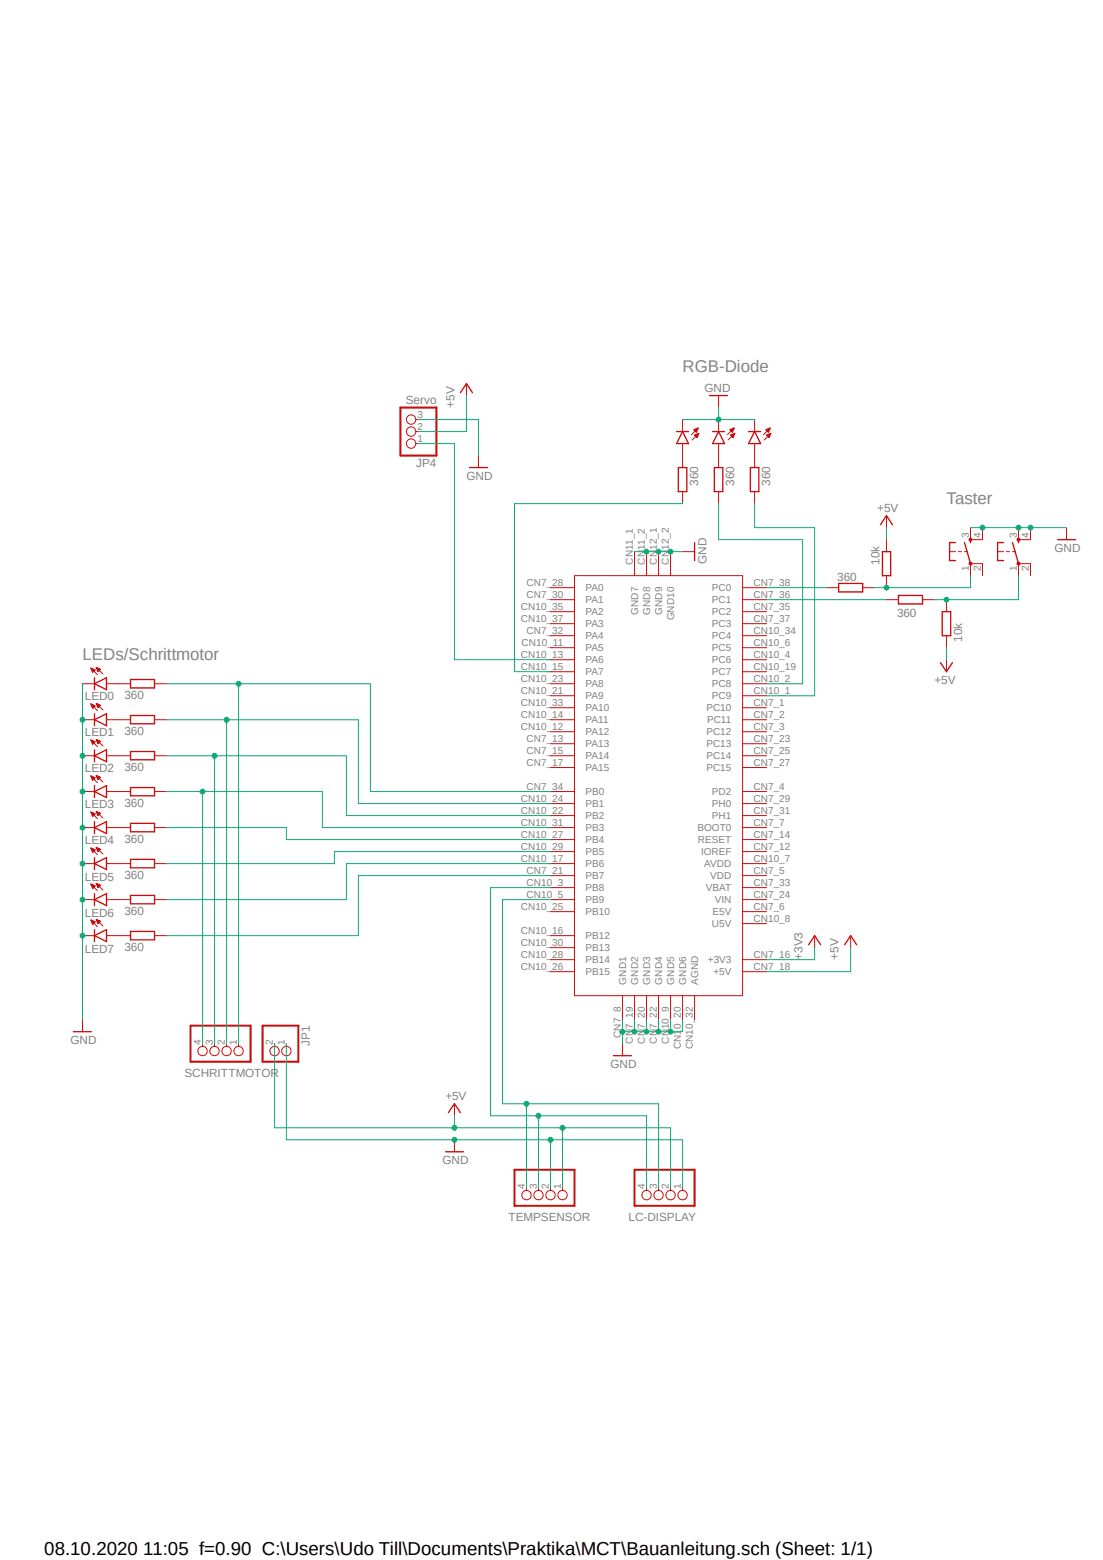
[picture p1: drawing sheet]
<svg xmlns="http://www.w3.org/2000/svg" width="210mm" height="297mm" viewBox="0 0 210 297" stroke-linecap="round" stroke-linejoin="round" font-family="sans-serif">
<path d="M11.8 67.4l194.7 165.6M206.5 67.4l-194.7 165.6" fill="none" stroke="#fff" stroke-width=".19"/>
<g fill="none" stroke="#c90d0c" stroke-width=".19">
<path d="M79.2 79.9h.5M88.8 73v2.3M130 79.9v2.3M136.8 75.3v2.3M136.8 79.9v2.3M143.7 79.9v2.3M79.2 84.5h.5M79.2 82.2h.5M91.1 86.7v2.3M130 84.5v4.5M130 93.6v2.3M132.1 81.8l.8-.3-.3 .8z"/>
<path d="M132.2 81.9h.6M132.2 81.8h.6M132.2 82.8l.9-.3-.4 .8zM132.2 82h.5M132.3 82.9h.6M132.3 82.8h.6M132.3 82h.4M132.3 81.7h.5M132.4 83h.4M132.4 82.1h.3M132.5 82.2h.1M132.5 83.1h.3"/>
<path d="M132.5 82.8h.4M132.5 82.3h.1M132.5 81.7h.3M132.6 83.2h.2M132.6 82.7h.4M132.7 83.3h.1M132.7 81.6h.2M132.8 82.6h.2M132.9 81.5h.1M132.9 81.5l-1.2 1.3M133 82.5h.1M133.1 82.5l-1.3 1.3"/>
<path d="M136.8 84.5v4.5M136.8 93.6v2.3M139 81.8l.8-.3-.4 .8zM139 81.9h.6M139 81.8h.7M139.1 82h.5M139.1 82.8l.8-.3-.3 .8zM139.1 82.9h.6M139.1 82.8h.6M139.2 82h.3M139.2 81.7h.5M139.2 83h.5"/>
<path d="M139.2 82.1h.3M139.3 83.1h.4M139.3 82.2h.2M139.3 82.8h.5M139.4 83.1h.2M139.4 81.7h.3M139.4 82.3h.1M139.4 83.2h.2M139.5 82.7h.3M139.5 83.3h.1M139.6 81.6h.1M139.7 82.6h.2"/>
<path d="M139.7 81.5h.1M139.8 81.5l-1.3 1.3M139.8 82.5h.1M139.9 82.5l-1.3 1.3M143.7 84.5v4.5M143.7 93.6v2.3M145.8 81.8l.8-.3-.3 .8zM145.9 81.9h.6M145.9 81.8h.6M146 82h.4M146 82.8l.8-.3-.4 .8zM146 82.9h.6"/>
<path d="M146 82.8h.6M146 81.7h.5M146.1 83h.5M146.1 82.1h.3M146.1 83.1h.4M146.2 82.2h.1M146.2 82.8h.4M146.2 83.1h.3M146.2 81.7h.4M146.3 82.3h.1M146.3 83.2h.2M146.3 82.7h.4"/>
<path d="M146.4 83.3h.1M146.4 81.6h.2M146.5 82.6h.2M146.6 81.5h.1M146.6 81.5l-1.2 1.3M146.7 82.5h.1M146.8 82.5l-1.3 1.3M104.8 114.2h4.6M104.8 116.5h4.6M104.8 118.7h4.6M104.8 111.9h4.6M109.4 109.6h32v80h-32z"/>
<path d="M120.8 105v4.6M123.1 105v4.6M125.4 105v4.6M127.7 105v4.6M130 105h2.2M141.4 114.2h4.6M141.4 116.5h4.6M141.4 118.7h4.6M141.4 111.9h4.6M180.2 114.2v2.3M180.8 105h1.1M182.5 105h.6"/>
<path d="M183.6 105h.6M184.8 102.7h2.3M184.8 107.3h2.3M203.1 100.5v2.2M15.7 130.2h2.3M15.7 137h2.3M17.3 127.2l1.2 1.2M17.3 127.2h.1M17.3 127.2l.8 .4-.4 .4M17.3 127.2l.4 .8M17.3 134l1.2 1.3M17.3 134.1h.1"/>
<path d="M17.3 134l.8 .4-.4 .4zM17.4 127.4h.3M17.4 127.3h.2M17.4 134.2h.3M17.4 134.2h.1M17.4 127.5h.5M17.4 134.3h.5M17.4 127.5h.7M17.4 134.4h.6M17.5 127.7h.4M17.5 127.6h.5M17.5 134.6h.4"/>
<path d="M17.6 127.8h.2M17.6 134.7h.2M17.6 127.9h.1M17.6 134.7h.1M17.6 128h.1M17.6 134.8h.1M18 134.5h-.5M18.3 127.1l1.3 1.2M18.3 127.1l.8 .3-.4 .5zM18.3 127.1h.1M18.3 133.9l1.3 1.3M18.3 133.9l.8 .4-.4 .4z"/>
<path d="M18.4 127.2h.3M18.4 134.1h.3M18.4 134h.1M18.4 127.3h.4M18.4 134.2h.4M18.5 127.4h.5M18.5 134.2h.5M18.5 127.5h.5M18.5 127.5h.6M18.5 134.4h.5M18.5 134.3h.6M18.5 127.6h.5"/>
<path d="M18.5 134.5h.5M18.6 127.7h.3M18.6 127.8h.1M18.6 127.7h.2M18.6 134.7h.2M18.6 134.6h.2M20.3 130.2h4.5M20.3 137h4.5M29.4 130.2h2.3M29.4 137h2.3M104.8 121h4.6M104.8 123.3h4.6"/>
<path d="M104.8 125.6h4.6M104.8 127.9h4.6M104.8 130.2h4.6M104.8 132.5h4.6M104.8 134.7h4.6M104.8 137h4.6M104.8 139.3h4.6M141.4 121h4.6M141.4 123.3h4.6M141.4 125.6h4.6M141.4 127.9h4.6M141.4 130.2h4.6"/>
<path d="M141.4 132.5h4.6M141.4 134.7h4.6M141.4 137h4.6M141.4 139.3h4.6M180.2 121v2.3M15.7 143.9h2.3M15.7 157.6h2.3M15.7 150.7h2.3M17.3 140.9l1.2 1.3M17.3 140.9l.2 .1M17.3 140.9l.8 .3-.4 .5zM17.3 147.7l1.2 1.3"/>
<path d="M17.3 147.8h.2M17.3 147.7l.8 .4-.4 .4zM17.3 147.7l.1 .1M17.3 154.6l1.2 1.3M17.3 154.7h.1M17.3 154.6l.8 .3-.4 .5zM17.4 141.1h.3M17.4 147.9h.3M17.4 154.8h.3M17.4 141.1h.5M17.4 148h.4M17.4 154.8h.4"/>
<path d="M17.4 141.3h.7M17.4 141.2h.6M17.4 148.1h.7M17.4 148h.6M17.4 155h.7M17.4 154.9h.6M17.5 141.4h.5M17.5 148.2h.5M17.5 155.1h.5M17.5 141.4h.4M17.5 148.3h.4M17.5 155.1h.4"/>
<path d="M17.6 155.3h.2M17.6 141.5h.2M17.6 141.6h.2M17.6 148.3h.3M17.6 148.4h.2M17.6 155.2h.3M17.6 141.6h.1M17.6 148.5h.1M17.6 155.4h.1M18.3 140.8l1.3 1.2M18.3 140.8l.8 .3M18.3 140.8l.4 .8 .4-.5"/>
<path d="M18.3 140.8h.2M18.3 147.7l1.3 1.2M18.3 147.7l.8 .3M18.3 147.7l.4 .7M18.3 147.7h.1M18.3 154.5l1.3 1.2M18.3 154.5l.8 .4-.4 .4M18.3 154.5l.4 .8M18.3 154.5h.1M18.4 140.9l.4 .1M18.4 147.7h.2M18.4 154.6h.2"/>
<path d="M18.4 147.8h.4M18.4 154.7h.4M18.5 141.1h.6M18.5 141.1h.5M18.5 148h.6M18.5 147.9h.5M18.5 154.8h.6M18.5 154.8h.4M18.5 141.2h.5M18.5 148h.5M18.5 154.9h.5M18.5 141.3h.5"/>
<path d="M18.5 148.1h.5M18.5 155.1h.4M18.5 155h.5M18.6 141.4h.2M18.6 141.4h.3M18.6 148.3h.2M18.6 148.2h.3M18.6 155.1h.2M18.6 141.5h.2M18.6 155.2h.2M18.7 155.3h.1M18.7 141.6h.1"/>
<path d="M18.7 148.4v.1M19.1 148l-.4 .4M20.3 143.9h4.5M20.3 157.6h4.5M20.3 150.7h4.5M29.4 143.9h2.3M29.4 157.6h2.3M29.4 150.7h2.3M104.8 141.6h4.6M104.8 143.9h4.6M104.8 146.1h4.6M104.8 153h4.6"/>
<path d="M104.8 155.3h4.6M104.8 157.6h4.6M104.8 159.9h4.6M104.8 150.7h4.6M141.4 141.6h4.6M141.4 143.9h4.6M141.4 146.1h4.6M141.4 153h4.6M141.4 155.3h4.6M141.4 157.6h4.6M141.4 159.9h4.6M141.4 150.7h4.6"/>
<path d="M15.7 164.4h2.3M15.7 171.3h2.3M15.7 178.1h2.3M17.3 161.5l1.2 1.2M17.3 161.5h.1M17.3 161.5l.8 .3-.4 .5M17.3 161.5l.4 .8M17.3 168.3l1.2 1.3M17.3 168.4h.1M17.3 168.3l.8 .4-.4 .4M17.3 168.3l.4 .8M17.3 175.2l1.2 1.2"/>
<path d="M17.3 175.2h.1M17.3 175.2l.8 .3-.4 .5zM17.4 161.6h.2M17.4 168.4h.2M17.4 175.3h.2M17.4 161.8h.5M17.4 161.7h.4M17.4 168.6h.5M17.4 168.5h.4M17.4 175.4h.5M17.4 175.3h.3M17.4 161.8h.7"/>
<path d="M17.4 168.7h.7M17.4 175.5h.7M17.5 161.9h.5M17.5 168.7h.5M17.5 175.6h.5M17.5 162.1h.4M17.5 162h.4M17.5 168.9h.4M17.5 168.8h.4M17.5 175.7h.4M17.5 175.6h.4M17.6 162.1h.2"/>
<path d="M17.6 169h.2M17.6 175.8h.2M17.6 162.2h.1M17.6 169h.1M17.6 175.9h.1M17.7 162.3h.1M17.7 169.1v.1M18.3 161.3l1.3 1.3M18.3 161.3l.8 .4-.4 .4zM18.3 161.4h.1M18.3 168.2l1.3 1.3M18.3 168.2l.8 .3-.4 .5z"/>
<path d="M18.3 168.2h.1M18.3 175l1.3 1.3M18.3 175l.8 .4-.4 .5zM18.4 161.5h.2M18.4 168.3h.1M18.4 175.2h.3M18.4 175.1h.1M18.4 161.6h.5M18.4 161.5h.4M18.4 168.4h.5M18.4 168.4h.3M18.4 175.3h.5"/>
<path d="M18.5 161.7h.6M18.5 168.5h.5M18.5 175.3h.5M18.5 161.8h.6M18.5 168.6h.6M18.5 175.5h.5M18.5 175.4h.6M18.5 161.9h.4M18.5 161.8h.5M18.5 168.7h.4M18.5 168.7h.5M18.5 175.6h.5"/>
<path d="M18.6 162h.2M18.6 168.8h.3M18.6 175.6h.3M18.6 162.1h.2M18.6 168.9h.2M18.6 175.8h.1M18.6 175.7h.2M18.7 162.1h.1M18.7 169h.1M20.3 164.4h4.5M20.3 171.3h4.5M20.3 178.1h4.5"/>
<path d="M29.4 164.4h2.3M29.4 171.3h2.3M29.4 178.1h2.3M104.8 162.1h4.6M104.8 164.4h4.6M104.8 166.7h4.6M104.8 169h4.6M104.8 171.3h4.6M104.8 173.6h4.6M104.8 178.1h4.6M141.4 162.1h4.6M141.4 164.4h4.6"/>
<path d="M141.4 166.7h4.6M141.4 169h4.6M141.4 171.3h4.6M141.4 173.6h4.6M141.4 175.9h4.6M155.1 178.1v2.3M162 178.1v2.3M15.7 194.1v2.3M104.8 180.4h4.6M104.8 182.7h4.6M104.8 185h4.6M118.5 189.6v4.5"/>
<path d="M118.5 198.7v2.3M120.8 189.6v4.5M123.1 189.6v4.5M125.4 189.6v4.5M127.7 189.6v4.5M130 189.6v4.5M132.2 189.6v4.5M141.4 182.7h4.6M141.4 185h4.6M86.5 217v2.3"/>
<circle cx="78.3" cy="79.9" r=".89"/>
<circle cx="78.3" cy="82.2" r=".89"/>
<circle cx="78.3" cy="84.5" r=".89"/>
</g>
<g fill="none" stroke="#c90d0c" stroke-width=".25">
<path d="M87.7 74.8l1.1-1.8 1.2 1.8M135.1 75.3h3.4M89.4 89h3.4M128.8 82.2h2.3M129.2 89h1.6v4.6h-1.6zM130 82.2l1.1 2.3h-2.3zM135.7 82.2h2.3M136 89h1.6v4.6h-1.6zM136.8 82.2l1.2 2.3h-2.3zM142.5 82.2h2.3M142.9 89h1.6v4.6h-1.6zM143.7 82.2l1.1 2.3h-2.3z"/>
<path d="M132.2 103.3v3.4M179.4 116.5h1.6v4.5h-1.6zM181.9 103.3h-1.1v3.4h1.1M183.6 103.3l1.2 4M184.8 102.7v.6M201.4 102.7h3.4M18 130.2l2.3-1.2v2.3zM18 129v2.3M18 135.9v2.3M18 137l2.3-1.1v2.3zM24.8 129.4h4.6v1.6h-4.6zM24.8 136.2h4.6v1.6h-4.6z"/>
<path d="M18 142.7v2.3M18 149.6v2.2M18 156.4v2.3M18 143.9l2.3-1.2v2.3zM18 150.7l2.3-1.1v2.2zM18 157.6l2.3-1.2v2.3zM24.8 143.1h4.6v1.6h-4.6zM24.8 149.9h4.6v1.6h-4.6zM24.8 156.8h4.6v1.6h-4.6zM18 163.3v2.3M18 170.1v2.3M18 177v2.3"/>
<path d="M18 164.4l2.3-1.1v2.3zM18 171.3l2.3-1.2v2.3zM18 178.1l2.3-1.1v2.3zM24.8 163.6h4.6v1.6h-4.6zM24.8 170.5h4.6v1.6h-4.6zM24.8 177.3h4.6v1.6h-4.6zM154 179.9l1.1-1.8 1.2 1.8M160.8 179.9l1.2-1.8 1.1 1.8M14 196.4h3.4M84.8 219.3h3.5M116.8 201h3.4"/>
</g>
<path d="M76.2 77.6h6.9v9.1h-6.9z" fill="none" stroke="#c90d0c" stroke-width=".38"/>
<circle cx="184.8" cy="107.3" r=".3" fill="#c90d0c"/>
<circle cx="184.8" cy="107.3" r=".3" fill="none" stroke="#c90d0c" stroke-width=".19"/>
<circle cx="184.8" cy="102.7" r=".3" fill="#c90d0c"/>
<g fill="none" stroke="#c90d0c" stroke-width=".19">
<path d="M184.8 100.5v2.2M184.8 107.3v2.3M187.1 100.5v2.2M187.1 107.3v2.3M189.9 105h1.2M191.6 105h.6M192.8 105h.6M193.9 102.7h2.3M193.9 107.3h2.3"/>
<circle cx="184.8" cy="102.7" r=".3"/>
</g>
<path d="M191.1 103.3h-1.2v3.4h1.2M192.8 103.3l1.1 4M193.9 102.7v.6" fill="none" stroke="#c90d0c" stroke-width=".25"/>
<circle cx="193.9" cy="107.3" r=".3" fill="#c90d0c"/>
<circle cx="193.9" cy="107.3" r=".3" fill="none" stroke="#c90d0c" stroke-width=".19"/>
<circle cx="193.9" cy="102.7" r=".3" fill="#c90d0c"/>
<g fill="none" stroke="#c90d0c" stroke-width=".19">
<path d="M168.8 98.2v2.3M157.4 111.9h2.3M164.3 111.9h2.2M168.8 114.2h2.3M168.8 102.7v2.3M168.8 109.6v2.3M175.6 114.2h2.3M193.9 100.5v2.2M193.9 107.3v2.3M196.2 100.5v2.2M196.2 107.3v2.3M180.2 125.6v2.3"/>
<path d="M38.6 198.7v.5M40.9 198.7v.5M43.1 198.7v.5M45.4 198.7v.5M52.3 198.7v.5M54.5 198.7v.5M86.5 210.1v2.3M100.2 226.1v.5M102.5 226.1v.5M104.8 226.1v.5M107.1 226.1v.5M123.1 226.1v.5"/>
<path d="M125.4 226.1v.5M127.7 226.1v.5M130 226.1v.5"/>
<circle cx="193.9" cy="102.7" r=".3"/>
<circle cx="38.6" cy="200.1" r=".89"/>
<circle cx="40.8" cy="200.1" r=".89"/>
<circle cx="43.1" cy="200.1" r=".89"/>
<circle cx="45.4" cy="200.1" r=".89"/>
<circle cx="52.3" cy="200.1" r=".89"/>
<circle cx="54.5" cy="200.1" r=".89"/>
<circle cx="100.2" cy="227.5" r=".89"/>
<circle cx="102.5" cy="227.5" r=".89"/>
<circle cx="104.8" cy="227.5" r=".89"/>
<circle cx="107.1" cy="227.5" r=".89"/>
<circle cx="123.1" cy="227.5" r=".89"/>
<circle cx="125.4" cy="227.5" r=".89"/>
<circle cx="127.7" cy="227.5" r=".89"/>
<circle cx="130" cy="227.5" r=".89"/>
</g>
<path d="M167.6 99.9l1.2-1.7 1.1 1.7M159.7 111.1h4.6v1.6h-4.6zM168 105h1.6v4.6h-1.6zM171.1 113.4h4.5v1.6h-4.5zM179.1 126.2l1.1 1.7 1.2-1.7M85.4 211.8l1.1-1.7 1.2 1.7" fill="none" stroke="#c90d0c" stroke-width=".25"/>
<path d="M36.3 195.3h11.4v6.8h-11.4zM50 195.3h6.8v6.8h-6.8zM98 222.7h11.4v6.9h-11.4zM120.8 222.7h11.4v6.9h-11.4z" fill="none" stroke="#c90d0c" stroke-width=".38"/>
<path d="M118.5 194.1v4.6M120.8 194.1v2.3h-2.3" fill="none" stroke="#0dab76" stroke-width=".19"/>
<circle cx="118.5" cy="196.4" r=".46" fill="#0dab76"/>
<g fill="none" stroke="#0dab76" stroke-width=".19">
<path d="M123.1 194.1v2.3h-2.3"/>
<circle cx="118.5" cy="196.4" r=".46"/>
</g>
<circle cx="120.8" cy="196.4" r=".46" fill="#0dab76"/>
<g fill="none" stroke="#0dab76" stroke-width=".19">
<path d="M125.4 194.1v2.3h-2.3"/>
<circle cx="120.8" cy="196.4" r=".46"/>
</g>
<circle cx="123.1" cy="196.4" r=".46" fill="#0dab76"/>
<g fill="none" stroke="#0dab76" stroke-width=".19">
<path d="M127.7 194.1v2.3h-2.3"/>
<circle cx="123.1" cy="196.4" r=".46"/>
</g>
<circle cx="125.4" cy="196.4" r=".46" fill="#0dab76"/>
<g fill="none" stroke="#0dab76" stroke-width=".19">
<path d="M130 194.1v2.3h-2.3"/>
<circle cx="125.4" cy="196.4" r=".46"/>
</g>
<circle cx="127.7" cy="196.4" r=".46" fill="#0dab76"/>
<g fill="none" stroke="#0dab76" stroke-width=".19">
<path d="M15.7 130.2v13.7"/>
<circle cx="127.7" cy="196.4" r=".46"/>
</g>
<circle cx="15.7" cy="137" r=".46" fill="#0dab76"/>
<g fill="none" stroke="#0dab76" stroke-width=".19">
<path d="M15.7 143.9v6.8"/>
<circle cx="15.7" cy="137" r=".46"/>
</g>
<circle cx="15.7" cy="143.9" r=".46" fill="#0dab76"/>
<g fill="none" stroke="#0dab76" stroke-width=".19">
<path d="M15.7 150.7v6.9"/>
<circle cx="15.7" cy="143.9" r=".46"/>
</g>
<circle cx="15.7" cy="150.7" r=".46" fill="#0dab76"/>
<g fill="none" stroke="#0dab76" stroke-width=".19">
<path d="M15.7 157.6v6.8"/>
<circle cx="15.7" cy="150.7" r=".46"/>
</g>
<circle cx="15.7" cy="157.6" r=".46" fill="#0dab76"/>
<g fill="none" stroke="#0dab76" stroke-width=".19">
<path d="M15.7 164.4v6.9"/>
<circle cx="15.7" cy="157.6" r=".46"/>
</g>
<circle cx="15.7" cy="164.4" r=".46" fill="#0dab76"/>
<g fill="none" stroke="#0dab76" stroke-width=".19">
<path d="M15.7 171.3v6.8"/>
<circle cx="15.7" cy="164.4" r=".46"/>
</g>
<circle cx="15.7" cy="171.3" r=".46" fill="#0dab76"/>
<g fill="none" stroke="#0dab76" stroke-width=".19">
<path d="M15.7 178.1v16"/>
<circle cx="15.7" cy="171.3" r=".46"/>
</g>
<circle cx="15.7" cy="178.1" r=".46" fill="#0dab76"/>
<g fill="none" stroke="#0dab76" stroke-width=".19">
<path d="M79.7 79.9h11.4v6.8M120.8 105h4.6"/>
<circle cx="15.7" cy="178.1" r=".46"/>
</g>
<circle cx="123.1" cy="105" r=".46" fill="#0dab76"/>
<g fill="none" stroke="#0dab76" stroke-width=".19">
<path d="M125.4 105h2.3"/>
<circle cx="123.1" cy="105" r=".46"/>
</g>
<circle cx="125.4" cy="105" r=".46" fill="#0dab76"/>
<g fill="none" stroke="#0dab76" stroke-width=".19">
<path d="M127.7 105h2.3"/>
<circle cx="125.4" cy="105" r=".46"/>
</g>
<circle cx="127.7" cy="105" r=".46" fill="#0dab76"/>
<g fill="none" stroke="#0dab76" stroke-width=".19">
<path d="M130 79.9h13.7"/>
<circle cx="127.7" cy="105" r=".46"/>
</g>
<circle cx="136.8" cy="79.9" r=".46" fill="#0dab76"/>
<g fill="none" stroke="#0dab76" stroke-width=".19">
<path d="M136.8 77.6v2.3M184.8 100.5h9.1"/>
<circle cx="136.8" cy="79.9" r=".46"/>
</g>
<circle cx="187.1" cy="100.5" r=".46" fill="#0dab76"/>
<g fill="none" stroke="#0dab76" stroke-width=".19">
<path d="M193.9 100.5h2.3"/>
<circle cx="187.1" cy="100.5" r=".46"/>
</g>
<circle cx="193.9" cy="100.5" r=".46" fill="#0dab76"/>
<g fill="none" stroke="#0dab76" stroke-width=".19">
<path d="M196.2 100.5h6.9"/>
<circle cx="193.9" cy="100.5" r=".46"/>
</g>
<circle cx="196.2" cy="100.5" r=".46" fill="#0dab76"/>
<g fill="none" stroke="#0dab76" stroke-width=".19">
<path d="M86.5 217h43.5M104.8 217v9.1"/>
<circle cx="196.2" cy="100.5" r=".46"/>
</g>
<circle cx="104.8" cy="217" r=".46" fill="#0dab76"/>
<g fill="none" stroke="#0dab76" stroke-width=".19">
<path d="M54.5 198.7v18.3h32M130 217v9.1"/>
<circle cx="104.8" cy="217" r=".46"/>
</g>
<circle cx="86.5" cy="217" r=".46" fill="#0dab76"/>
<g fill="none" stroke="#0dab76" stroke-width=".19">
<path d="M88.8 75.3v6.9h-9.1M168.8 100.5v2.2M180.2 123.3v2.3M155.1 180.4v2.3h-9.1M162 180.4v4.6h-16M86.5 212.4v2.3h41.2M107.1 214.7v11.4"/>
<circle cx="86.5" cy="217" r=".46"/>
</g>
<circle cx="107.1" cy="214.7" r=".46" fill="#0dab76"/>
<g fill="none" stroke="#0dab76" stroke-width=".19">
<path d="M52.3 198.7v16h34.2M127.7 214.7v11.4"/>
<circle cx="107.1" cy="214.7" r=".46"/>
</g>
<circle cx="86.5" cy="214.7" r=".46" fill="#0dab76"/>
<g fill="none" stroke="#0dab76" stroke-width=".19">
<path d="M31.7 143.9h34.3v11.4h38.8M40.9 143.9v54.8"/>
<circle cx="86.5" cy="214.7" r=".46"/>
</g>
<circle cx="40.9" cy="143.9" r=".46" fill="#0dab76"/>
<g fill="none" stroke="#0dab76" stroke-width=".19">
<path d="M31.7 137h36.5v16h36.6M43.1 137v61.7"/>
<circle cx="40.9" cy="143.9" r=".46"/>
</g>
<circle cx="43.1" cy="137" r=".46" fill="#0dab76"/>
<g fill="none" stroke="#0dab76" stroke-width=".19">
<path d="M31.7 130.2h38.8v20.5h34.3M45.4 130.2v68.5"/>
<circle cx="43.1" cy="137" r=".46"/>
</g>
<circle cx="45.4" cy="130.2" r=".46" fill="#0dab76"/>
<g fill="none" stroke="#0dab76" stroke-width=".19">
<path d="M31.7 157.6h22.8v2.3h50.3M31.7 150.7h29.7v6.9h43.4M38.6 150.7v48M104.8 162.1h-41.1v2.3h-32M104.8 164.4h-38.8v6.9h-34.3M104.8 166.7h-36.6v11.4h-36.5"/>
<circle cx="45.4" cy="130.2" r=".46"/>
</g>
<circle cx="38.6" cy="150.7" r=".46" fill="#0dab76"/>
<g fill="none" stroke="#0dab76" stroke-width=".19">
<path d="M184.8 109.6v2.3h-18.3"/>
<circle cx="38.6" cy="150.7" r=".46"/>
</g>
<circle cx="168.8" cy="111.9" r=".46" fill="#0dab76"/>
<g fill="none" stroke="#0dab76" stroke-width=".19">
<path d="M79.7 84.5h6.8v41.1h18.3M130 95.9h-32v32h6.8M136.8 95.9v6.8h16v27.5h-6.8M143.7 95.9v4.6h11.4v32h-9.1M104.8 171.3h-9.1v38.8h29.7M100.2 210.1v16"/>
<circle cx="168.8" cy="111.9" r=".46"/>
</g>
<circle cx="100.2" cy="210.1" r=".46" fill="#0dab76"/>
<g fill="none" stroke="#0dab76" stroke-width=".19">
<path d="M104.8 169h-11.4v43.4h29.7M102.5 212.4v13.7M125.4 210.1v16"/>
<circle cx="100.2" cy="210.1" r=".46"/>
</g>
<circle cx="102.5" cy="212.4" r=".46" fill="#0dab76"/>
<g fill="none" stroke="#0dab76" stroke-width=".19">
<path d="M146 111.9h11.4M146 114.2h22.8M193.9 109.6v4.6h-16M123.1 212.4v13.7"/>
<circle cx="102.5" cy="212.4" r=".46"/>
</g>
<circle cx="180.2" cy="114.2" r=".46" fill="#0dab76"/>
<circle cx="180.2" cy="114.2" r=".46" fill="none" stroke="#0dab76" stroke-width=".19"/>
<text font-size="3.6" x="8.4" y="296.1">08.10.2020 11:05 f=0.90 C:\Users\Udo Till\Documents\Praktika\MCT\Bauanleitung.sch (Sheet: 1/1)</text>
<g font-size="3.2" fill="#808080">
<text x="130" y="70.7">RGB-Diode</text>
<text x="180.2" y="95.9">Taster</text>
<text x="15.7" y="125.6">LEDs/Schrittmotor</text>
</g>
<g font-size="2.2" fill="#808080">
<text x="77.3" y="76.9">Servo</text>
<text x="86.5" y="77.6" transform="rotate(-90 86.5 77.6)">+5V</text>
<text x="134.2" y="74.6">GND</text>
<text x="79.2" y="88.9">JP4</text>
<text x="88.8" y="91.3">GND</text>
<text x="132.9" y="92.5" transform="rotate(-90 132.9 92.5)">360</text>
<text x="139.8" y="92.5" transform="rotate(-90 139.8 92.5)">360</text>
<text x="146.6" y="92.5" transform="rotate(-90 146.6 92.5)">360</text>
<text x="167" y="97.5">+5V</text>
<text x="134.5" y="107.3" transform="rotate(-90 134.5 107.3)">GND</text>
<text x="167.4" y="107.5" transform="rotate(-90 167.4 107.5)">10k</text>
<text x="200.8" y="105">GND</text>
<text x="159.4" y="110.5">360</text>
<text x="170.8" y="117.4">360</text>
<text x="183.2" y="122.2" transform="rotate(-90 183.2 122.2)">10k</text>
<text x="177.9" y="130.2">+5V</text>
<text x="16.2" y="133.4">LED0</text>
<text x="23.7" y="133.1">360</text>
<text x="16.2" y="140.2">LED1</text>
<text x="23.7" y="140">360</text>
<text x="16.2" y="147.1">LED2</text>
<text x="23.7" y="146.9">360</text>
<text x="16.2" y="153.9">LED3</text>
<text x="23.7" y="153.7">360</text>
<text x="16.2" y="160.8">LED4</text>
<text x="23.7" y="160.6">360</text>
<text x="16.2" y="167.6">LED5</text>
<text x="23.7" y="167.4">360</text>
<text x="16.2" y="174.5">LED6</text>
<text x="23.7" y="174.2">360</text>
<text x="16.2" y="181.4">LED7</text>
<text x="23.7" y="181.1">360</text>
<text x="152.8" y="182.7" transform="rotate(-90 152.8 182.7)">+3V3</text>
<text x="159.7" y="182.7" transform="rotate(-90 159.7 182.7)">+5V</text>
<text x="13.4" y="198.7">GND</text>
<text x="59" y="199.1" transform="rotate(-90 59 199.1)">JP1</text>
<text x="116.2" y="203.3">GND</text>
<text x="35.1" y="205">SCHRITTMOTOR</text>
<text x="84.8" y="209.5">+5V</text>
<text x="84.2" y="221.6">GND</text>
<text x="96.8" y="232.4">TEMPSENSOR</text>
<text x="119.7" y="232.4">LC-DISPLAY</text>
</g>
<g font-size="1.9" fill="#808080">
<text x="79.5" y="81.9">2</text>
<text x="79.5" y="79.6">3</text>
<text x="79.5" y="84.2">1</text>
<text x="120.5" y="107.5" transform="rotate(-90 120.5 107.5)">CN11_1</text>
<text x="122.8" y="107.5" transform="rotate(-90 122.8 107.5)">CN11_2</text>
<text x="125.1" y="107.5" transform="rotate(-90 125.1 107.5)">CN12_1</text>
<text x="127.3" y="107.5" transform="rotate(-90 127.3 107.5)">CN12_2</text>
<text x="184.5" y="102.4" transform="rotate(-90 184.5 102.4)">3</text>
<text x="186.8" y="102.4" transform="rotate(-90 186.8 102.4)">4</text>
<text x="193.6" y="102.4" transform="rotate(-90 193.6 102.4)">3</text>
<text x="195.9" y="102.4" transform="rotate(-90 195.9 102.4)">4</text>
<text x="100.2" y="113.8">CN7_30</text>
<text x="100.2" y="111.5">CN7_28</text>
<text x="111.5" y="112.6">PA0</text>
<text x="135.6" y="112.6">PC0</text>
<text x="143.5" y="111.5">CN7_38</text>
<text x="143.5" y="113.8">CN7_36</text>
<text x="184.5" y="108.7" transform="rotate(-90 184.5 108.7)">1</text>
<text x="186.8" y="108.7" transform="rotate(-90 186.8 108.7)">2</text>
<text x="193.6" y="108.7" transform="rotate(-90 193.6 108.7)">1</text>
<text x="195.9" y="108.7" transform="rotate(-90 195.9 108.7)">2</text>
<text x="99.2" y="116.1">CN10_35</text>
<text x="99.2" y="118.4">CN10_37</text>
<text x="111.5" y="114.9">PA1</text>
<text x="111.5" y="117.1">PA2</text>
<text x="111.5" y="119.4">PA3</text>
<text x="121.5" y="117.1" transform="rotate(-90 121.5 117.1)">GND7</text>
<text x="123.8" y="117.1" transform="rotate(-90 123.8 117.1)">GND8</text>
<text x="126.1" y="117.1" transform="rotate(-90 126.1 117.1)">GND9</text>
<text x="128.4" y="118.1" transform="rotate(-90 128.4 118.1)">GND10</text>
<text x="135.6" y="114.9">PC1</text>
<text x="135.6" y="117.1">PC2</text>
<text x="135.6" y="119.4">PC3</text>
<text x="143.5" y="116.1">CN7_35</text>
<text x="143.5" y="118.4">CN7_37</text>
<text x="99.2" y="125.3">CN10_13</text>
<text x="99.3" y="123">CN10_11</text>
<text x="100.2" y="120.7">CN7_32</text>
<text x="111.5" y="121.7">PA4</text>
<text x="111.5" y="124">PA5</text>
<text x="135.6" y="121.7">PC4</text>
<text x="135.6" y="124">PC5</text>
<text x="143.5" y="120.7">CN10_34</text>
<text x="143.5" y="123">CN10_6</text>
<text x="143.5" y="125.3">CN10_4</text>
<text x="99.2" y="127.6">CN10_15</text>
<text x="99.2" y="129.8">CN10_23</text>
<text x="111.5" y="126.3">PA6</text>
<text x="111.5" y="128.6">PA7</text>
<text x="111.5" y="130.9">PA8</text>
<text x="135.6" y="126.3">PC6</text>
<text x="135.6" y="128.6">PC7</text>
<text x="135.6" y="130.9">PC8</text>
<text x="143.5" y="127.6">CN10_19</text>
<text x="143.5" y="129.8">CN10_2</text>
<text x="99.2" y="132.1">CN10_21</text>
<text x="99.2" y="134.4">CN10_33</text>
<text x="99.2" y="136.7">CN10_14</text>
<text x="111.5" y="133.1">PA9</text>
<text x="111.5" y="135.4">PA10</text>
<text x="111.5" y="137.7">PA11</text>
<text x="134.5" y="135.4">PC10</text>
<text x="134.6" y="137.7">PC11</text>
<text x="135.6" y="133.1">PC9</text>
<text x="143.5" y="132.1">CN10_1</text>
<text x="143.5" y="134.4">CN7_1</text>
<text x="143.5" y="136.7">CN7_2</text>
<text x="99.2" y="139">CN10_12</text>
<text x="100.2" y="141.3">CN7_13</text>
<text x="100.2" y="143.6">CN7_15</text>
<text x="111.5" y="140">PA12</text>
<text x="111.5" y="142.3">PA13</text>
<text x="134.5" y="140">PC12</text>
<text x="134.5" y="142.2">PC13</text>
<text x="143.5" y="139">CN7_3</text>
<text x="143.5" y="141.3">CN7_23</text>
<text x="143.5" y="143.6">CN7_25</text>
<text x="100.2" y="145.8">CN7_17</text>
<text x="111.5" y="144.6">PA14</text>
<text x="111.5" y="146.9">PA15</text>
<text x="134.5" y="144.5">PC14</text>
<text x="134.5" y="146.8">PC15</text>
<text x="143.5" y="145.8">CN7_27</text>
<text x="99.2" y="152.7">CN10_24</text>
<text x="99.2" y="155">CN10_22</text>
<text x="100.2" y="150.4">CN7_34</text>
<text x="111.5" y="153.7">PB1</text>
<text x="111.5" y="156">PB2</text>
<text x="111.5" y="151.4">PB0</text>
<text x="135.6" y="153.7">PH0</text>
<text x="135.6" y="156">PH1</text>
<text x="135.6" y="151.4">PD2</text>
<text x="143.5" y="152.7">CN7_29</text>
<text x="143.5" y="155">CN7_31</text>
<text x="143.5" y="150.4">CN7_4</text>
<text x="99.2" y="157.3">CN10_31</text>
<text x="99.2" y="159.6">CN10_27</text>
<text x="99.2" y="161.8">CN10_29</text>
<text x="111.5" y="158.3">PB3</text>
<text x="111.5" y="160.6">PB4</text>
<text x="132.8" y="158.2">BOOT0</text>
<text x="132.9" y="160.5">RESET</text>
<text x="143.5" y="157.3">CN7_7</text>
<text x="143.5" y="161.8">CN7_12</text>
<text x="143.5" y="159.6">CN7_14</text>
<text x="99.2" y="164.1">CN10_17</text>
<text x="100.2" y="166.4">CN7_21</text>
<text x="111.5" y="162.9">PB5</text>
<text x="111.5" y="165.1">PB6</text>
<text x="111.5" y="167.4">PB7</text>
<text x="133.5" y="162.8">IOREF</text>
<text x="134.1" y="165.1">AVDD</text>
<text x="135.2" y="167.4">VDD</text>
<text x="143.5" y="166.4">CN7_5</text>
<text x="143.5" y="164.1">CN10_7</text>
<text x="99.2" y="173.3">CN10_25</text>
<text x="100.2" y="168.7">CN10_3</text>
<text x="100.2" y="171">CN10_5</text>
<text x="111.5" y="169.7">PB8</text>
<text x="111.5" y="172">PB9</text>
<text x="134.4" y="169.7">VBAT</text>
<text x="136.1" y="172">VIN</text>
<text x="143.5" y="168.7">CN7_33</text>
<text x="143.5" y="173.3">CN7_6</text>
<text x="143.5" y="171">CN7_24</text>
<text x="99.2" y="177.8">CN10_16</text>
<text x="111.5" y="174.2">PB10</text>
<text x="111.5" y="178.8">PB12</text>
<text x="135.6" y="176.5">U5V</text>
<text x="135.7" y="174.2">E5V</text>
<text x="143.5" y="175.6">CN10_8</text>
<text x="99.2" y="180.1">CN10_30</text>
<text x="99.2" y="182.4">CN10_28</text>
<text x="99.2" y="184.7">CN10_26</text>
<text x="111.5" y="181.1">PB13</text>
<text x="111.5" y="183.4">PB14</text>
<text x="111.5" y="185.7">PB15</text>
<text x="134.8" y="183.4">+3V3</text>
<text x="135.8" y="185.7">+5V</text>
<text x="143.5" y="182.4">CN7_16</text>
<text x="143.5" y="184.7">CN7_18</text>
<text x="119.2" y="187.5" transform="rotate(-90 119.2 187.5)">GND1</text>
<text x="121.5" y="187.5" transform="rotate(-90 121.5 187.5)">GND2</text>
<text x="123.8" y="187.5" transform="rotate(-90 123.8 187.5)">GND3</text>
<text x="126.1" y="187.5" transform="rotate(-90 126.1 187.5)">GND4</text>
<text x="128.4" y="187.5" transform="rotate(-90 128.4 187.5)">GND5</text>
<text x="130.6" y="187.5" transform="rotate(-90 130.6 187.5)">GND6</text>
<text x="132.9" y="187.5" transform="rotate(-90 132.9 187.5)">AGND</text>
<text x="118.2" y="197.7" transform="rotate(-90 118.2 197.7)">CN7_8</text>
<text x="38.2" y="198.9" transform="rotate(-90 38.2 198.9)">4</text>
<text x="40.5" y="198.9" transform="rotate(-90 40.5 198.9)">3</text>
<text x="42.8" y="198.9" transform="rotate(-90 42.8 198.9)">2</text>
<text x="45.1" y="198.9" transform="rotate(-90 45.1 198.9)">1</text>
<text x="51.9" y="198.9" transform="rotate(-90 51.9 198.9)">2</text>
<text x="54.2" y="198.9" transform="rotate(-90 54.2 198.9)">1</text>
<text x="120.5" y="198.7" transform="rotate(-90 120.5 198.7)">CN7_19</text>
<text x="122.8" y="198.7" transform="rotate(-90 122.8 198.7)">CN7_20</text>
<text x="125.1" y="198.7" transform="rotate(-90 125.1 198.7)">CN7_22</text>
<text x="127.3" y="198.7" transform="rotate(-90 127.3 198.7)">CN10_9</text>
<text x="129.6" y="199.8" transform="rotate(-90 129.6 199.8)">CN10_20</text>
<text x="131.9" y="199.8" transform="rotate(-90 131.9 199.8)">CN10_32</text>
<text x="100" y="226.3" transform="rotate(-90 100 226.3)">4</text>
<text x="102.2" y="226.3" transform="rotate(-90 102.2 226.3)">3</text>
<text x="104.5" y="226.3" transform="rotate(-90 104.5 226.3)">2</text>
<text x="106.8" y="226.3" transform="rotate(-90 106.8 226.3)">1</text>
<text x="122.8" y="226.3" transform="rotate(-90 122.8 226.3)">4</text>
<text x="125.1" y="226.3" transform="rotate(-90 125.1 226.3)">3</text>
<text x="127.3" y="226.3" transform="rotate(-90 127.3 226.3)">2</text>
<text x="129.6" y="226.3" transform="rotate(-90 129.6 226.3)">1</text>
</g>
</svg>
